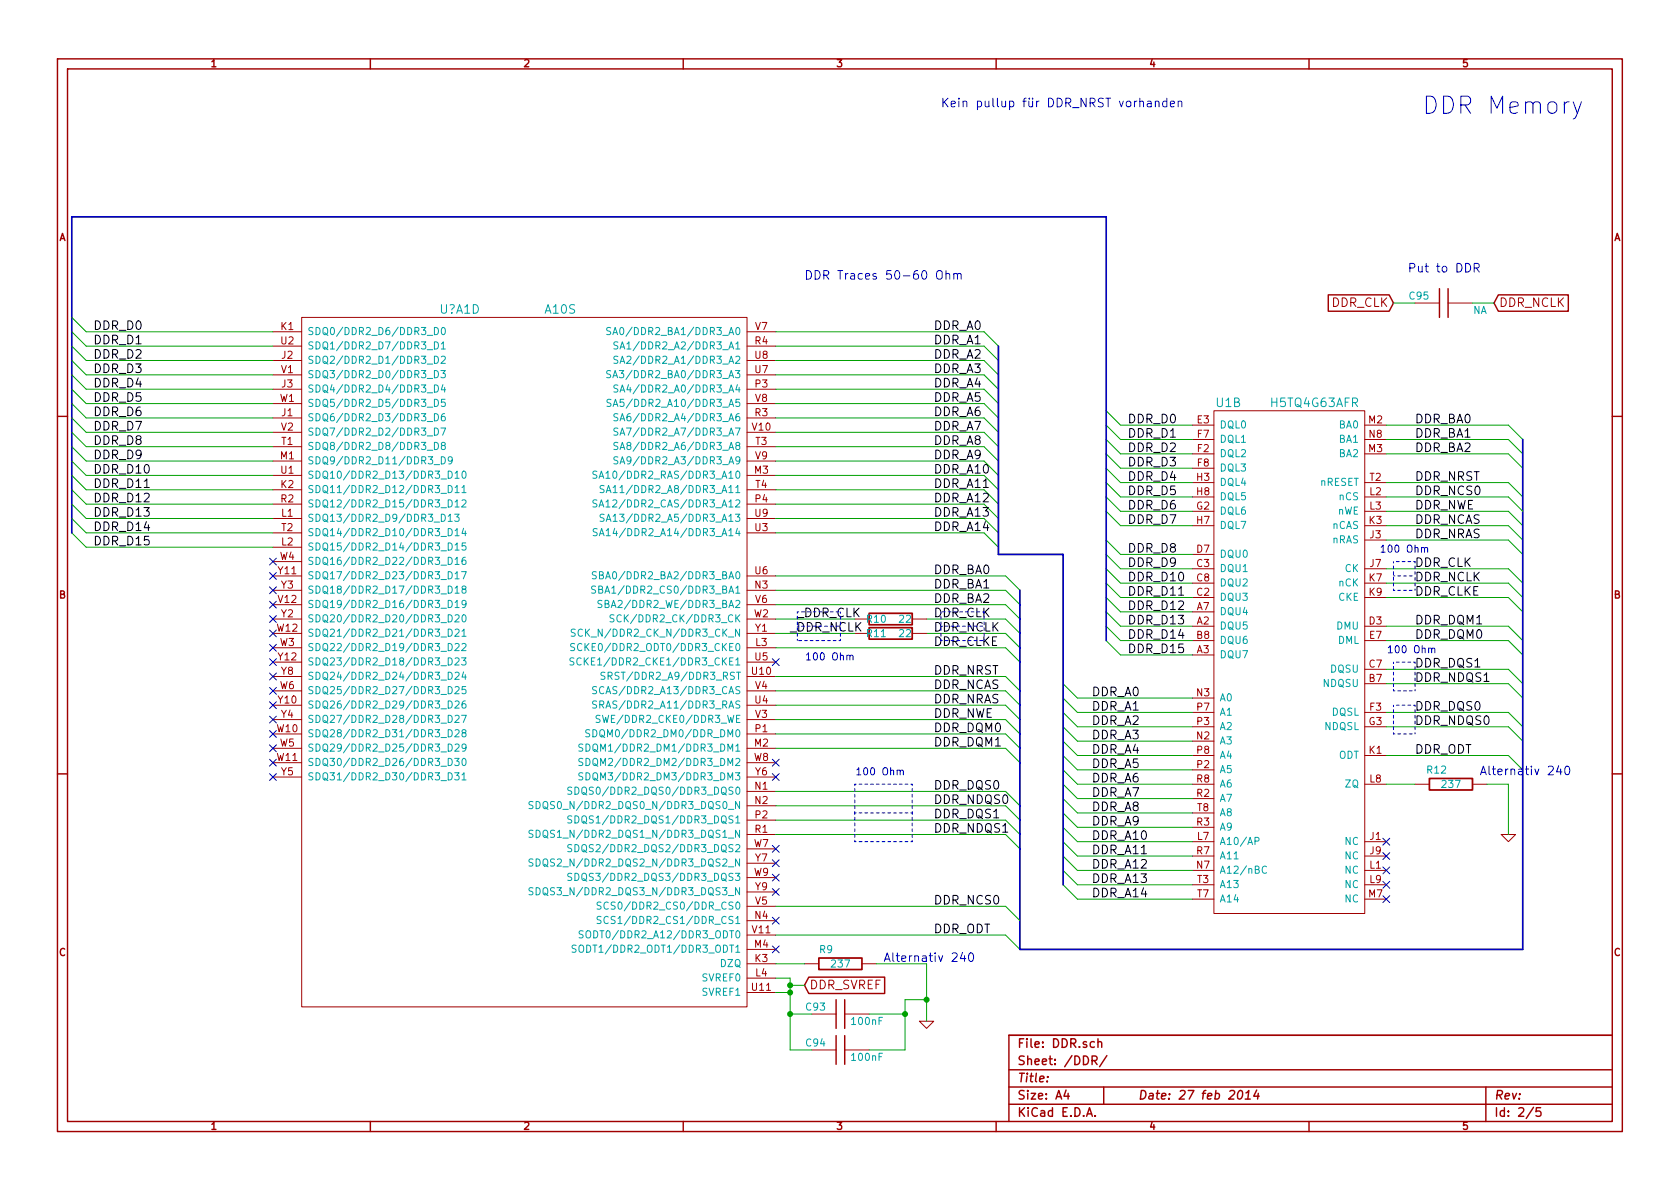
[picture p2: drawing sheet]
<svg xmlns="http://www.w3.org/2000/svg" width="297mm" height="210mm" viewBox="0 0 297 210" stroke-linecap="round" stroke-linejoin="round" font-family="sans-serif">
<g fill="none" stroke="#a00000" stroke-width=".25">
<path d="M10.2 10.4h276.6v189.7h-276.6zM11.9 12.2h273.2v186.1h-273.2zM65.5 10.4v1.8M120.8 10.4v1.8M176.1 10.4v1.8M231.4 10.4v1.8M234.8 52.1h10.8l.8 1.5-.8 1.4h-10.8zM254.5 51v5.1M256 51v5.1M264.9 52.1h12.4v2.9h-12.4l-.7-1.4zM10.2 73.6h1.7M285.1 73.6h1.7"/>
<path d="M10.2 136.8h1.7M285.1 136.8h1.7M143 172.8h13.4v2.9h-13.4l-.8-1.5zM147.8 176.8v5.1M149.4 176.8v5.1M65.5 198.3v1.8M120.8 198.3v1.8M147.8 183.1v5.1M149.4 183.1v5.1M176.1 198.3v1.8M178.4 189.2h106.7M178.4 195.3h106.7"/>
<path d="M178.4 192.2h106.7M185.2 190.4v.1M188.5 192.8l-.4 1h1M188.8 193.3v1.1M192.1 197.4l.5-1.5 .5 1.5M192.3 197h.7M193.1 187.5h.7l.2-.3-.1-.3-.2-.2h-.6v1.6M193.5 187.5l.5 .8M193.6 197.3v.1M194.1 184.3h.1a.36 .36 0 0 1 .6 .1v.8M194.1 183.7v1.5M195.1 192.2v3.1"/>
<path d="M195.7 186.7l-1.3 1.9M219.1 192.9l.3-.1a.88 .88 0 0 1-.3 1.6l-.3-.3a1.17 1.17 0 0 1 .3-1.2zM220.2 194.4h.9M220.3 193.3l.5-.5-.2 1.6M222.2 192.8l-.5 1h.9M222.5 193.3l-.1 1.1M231.4 198.3v1.8M262.7 192.2v6.1M271.1 195.8l-1.3 2M272.4 195.9h-.7l-.1 .7 .2-.1h.5l.2 .3-.1 .5-.2 .1-.6-.1M285.1 183.1h-106.7v15.2"/>
</g>
<g fill="none" stroke="#a00000" stroke-width=".18">
<path d="M48.3 58.7h5M53.3 56.1h78.8v121.9h-78.8zM132.1 58.7h5.1M250.2 53.6h4.3M256 53.6h4.3M48.3 73.9h5M48.3 79h5M48.3 66.3h5M48.3 71.4h5M48.3 63.7h5M48.3 61.2h5M48.3 76.4h5"/>
<path d="M48.3 68.8h5M132.1 73.9h5.1M132.1 79h5.1M132.1 66.3h5.1M132.1 71.4h5.1M132.1 63.7h5.1M132.1 61.2h5.1M132.1 76.4h5.1M132.1 68.8h5.1M210.8 75.2h3.8M210.8 77.7h3.8M214.6 72.6h26.7v88.9h-26.7z"/>
<path d="M241.3 75.2h3.8M241.3 77.7h3.8M48.3 91.7h5M48.3 81.5h5M48.3 84.1h5M48.3 86.6h5M48.3 96.8h5M48.3 89.1h5M48.3 94.2h5M48.3 99.3h5M132.1 91.7h5.1M132.1 81.5h5.1"/>
<path d="M132.1 84.1h5.1M132.1 86.6h5.1M132.1 89.1h5.1M132.1 94.2h5.1M210.8 80.3h3.8M210.8 90.4h3.8M210.8 87.9h3.8M210.8 85.3h3.8M210.8 93h3.8M210.8 98h3.8M210.8 82.8h3.8M241.3 80.3h3.8"/>
<path d="M241.3 90.4h3.8M241.3 87.9h3.8M241.3 85.3h3.8M241.3 95.5h3.8M241.3 93h3.8M48.3 112h5M48.3 109.5h5M48.3 114.5h5M48.3 104.4h5M48.3 117.1h5M48.3 101.8h5M48.3 106.9h5"/>
<path d="M48.3 119.6h5M132.1 112h5.1M132.1 109.5h5.1M132.1 114.5h5.1M132.1 104.4h5.1M132.1 117.1h5.1M132.1 101.8h5.1M132.1 106.9h5.1M132.1 119.6h5.1M151.1 112h2.6M151.1 109.5h2.6M161.3 112h2.5"/>
<path d="M161.3 109.5h2.5M210.8 110.7h3.8M210.8 105.7h3.8M210.8 115.8h3.8M210.8 100.6h3.8M210.8 108.2h3.8M210.8 113.3h3.8M210.8 103.1h3.8M241.3 110.7h3.8M241.3 105.7h3.8M241.3 100.6h3.8M241.3 118.4h3.8"/>
<path d="M241.3 113.3h3.8M241.3 103.1h3.8M48.3 129.8h5M48.3 132.3h5M48.3 127.2h5M48.3 124.7h5M48.3 122.2h5M48.3 137.4h5M48.3 134.9h5M132.1 139.9h5.1M132.1 129.8h5.1M132.1 132.3h5.1"/>
<path d="M132.1 127.2h5.1M132.1 124.7h5.1M132.1 122.2h5.1M132.1 137.4h5.1M132.1 134.9h5.1M210.8 133.6h3.8M210.8 131.1h3.8M210.8 136.1h3.8M210.8 126h3.8M210.8 128.5h3.8M210.8 123.4h3.8M210.8 138.7h3.8"/>
<path d="M241.3 133.6h3.8M241.3 126h3.8M241.3 128.5h3.8M241.3 120.9h3.8M241.3 138.7h3.8M250.2 138.7h2.5M260.3 138.7h2.6M132.1 147.6h5.1M132.1 142.5h5.1M132.1 145h5.1M132.1 150.1h5.1M132.1 152.6h5.1"/>
<path d="M132.1 155.2h5.1M132.1 157.7h5.1M210.8 148.8h3.8M210.8 153.9h3.8M210.8 141.2h3.8M210.8 146.3h3.8M210.8 156.5h3.8M210.8 159h3.8M210.8 151.4h3.8M210.8 143.8h3.8M241.3 148.8h3.8M241.3 153.9h3.8"/>
<path d="M241.3 156.5h3.8M241.3 159h3.8M241.3 151.4h3.8M265.4 147.6h2.6l-1.3 1.2zM132.1 178h.1M132.1 170.4h5.1M132.1 173h5.1M132.1 167.9h5.1M132.1 162.8h5.1M132.1 160.3h5.1M132.1 175.5h5.1M132.1 165.3h5.1"/>
<path d="M142.2 170.4h2.6M143.5 179.3h4.3M149.4 179.3h4.3M152.4 170.4h2.5M143.5 185.7h4.3M149.4 185.7h4.3M162.6 180.6h2.5l-1.3 1.3z"/>
</g>
<g fill="none" stroke="#00a0a0" stroke-width=".18">
<path d="M76.8 57.9a.64 .64 0 0 1 .7 .6 .64 .64 0 0 1-.7 .7zM78.1 58l.2-.1a.67 .67 0 0 1 .5 .6 .67 .67 0 0 1-.5 .7l-.2-.2-.1-.3zM108 58l-.5-.1-.2 .1 .1 .5 .5 .2 .1 .2-.3 .3-.4-.1M108.4 59.2l.4-1.3 .4 1.3M108.5 58.8h.6M76.8 73.1a.64 .64 0 0 1 .7 .7 .64 .64 0 0 1-.7 .6zM76.8 78.2a.64 .64 0 0 1 .7 .7 .64 .64 0 0 1-.7 .6zM76.8 65.5a.64 .64 0 0 1 .7 .7 .64 .64 0 0 1-.7 .6zM76.8 70.6a.64 .64 0 0 1 .7 .6 .64 .64 0 0 1-.7 .7zM76.8 63a.64 .64 0 0 1 .7 .6 .64 .64 0 0 1-.7 .7zM76.8 60.4a.64 .64 0 0 1 .7 .7 .64 .64 0 0 1-.7 .6zM76.8 75.7a.64 .64 0 0 1 .7 .6 .64 .64 0 0 1-.7 .7z"/>
<path d="M76.8 68.1a.64 .64 0 0 1 .7 .6 .64 .64 0 0 1-.7 .6zM78 65.5h.7l-.4 .5 .4 .1v.6l-.2 .1-.5-.1M78 75.7h.8l-.5 1.3M78 63.1l.5-.1 .2 .4-.7 .9h.7M78 60.8l.4-.4v1.3M78 61.7h.7M78.3 78.8l-.2-.1v-.3l.4-.2 .2 .2v.3l-.6 .1-.1 .2v.3l.3 .2h.2l.2-.2v-.4l-.2-.1M78.3 68l-.3 .9h.8M78.6 73.1l-.3 .1a.87 .87 0 0 0 0 1.2l.4-.1v-.5l-.4-.2-.3 .3M78.6 68.5v.8M78.7 70.6h-.6l-.1 .6 .2-.1 .5 .1v.5l-.2 .2-.5-.2M108 65.6l-.5-.1-.2 .2 .1 .4 .5 .2 .1 .3-.3 .2-.4-.1"/>
<path d="M108 70.7l-.5-.1-.1 .1v.5l.6 .2v.2l-.2 .3-.5-.1M108.4 66.8l.4-1.3 .4 1.3M108.4 71.9l.4-1.3 .4 1.3M108.5 66.4h.6M108.5 71.5h.6M109.2 68.1h-.4l-.2 .1v.4l.6 .3v.2l-.2 .2h-.5M109.2 73.2l-.4-.1-.2 .2v.4l.6 .2v.3l-.2 .2h-.5M109.2 78.3l-.4-.1-.2 .2v.4l.6 .2v.3l-.2 .2-.5-.1M109.2 60.5l-.4-.1-.2 .2v.4l.6 .2v.3l-.2 .2h-.5M109.2 63.1l-.4-.1-.2 .1v.4l.6 .3v.2l-.2 .3-.5-.1M109.2 75.8l-.4-.1-.2 .1v.4l.6 .3v.2l-.2 .3-.5-.1M109.6 69.3l.4-1.2 .5 1.2"/>
<path d="M109.6 74.4l.4-1.3 .5 1.3M109.6 79.5l.4-1.3 .5 1.3M109.6 61.7l.4-1.3 .5 1.3M109.6 64.3l.4-1.3 .5 1.3M109.6 77l.4-1.3 .5 1.3M109.8 69h.5M109.8 74.1h.5M109.8 79.1h.5M109.8 61.4h.5M109.8 63.9h.5M109.8 76.6h.5M78 80.8a.64 .64 0 0 1 .7 .6 .64 .64 0 0 1-.7 .6z"/>
<path d="M79.2 91.3l.4-.4v1.3M79.2 83.3a.64 .64 0 0 1 .8 .6 .64 .64 0 0 1-.8 .7zM79.2 85.8a.64 .64 0 0 1 .8 .7 .64 .64 0 0 1-.8 .6zM79.2 96a.64 .64 0 0 1 .8 .6 .64 .64 0 0 1-.8 .7zM79.2 88.4a.64 .64 0 0 1 .8 .6 .64 .64 0 0 1-.8 .7zM79.2 93.5a.64 .64 0 0 1 .8 .6 .64 .64 0 0 1-.8 .6zM79.2 98.5a.64 .64 0 0 1 .8 .7 .64 .64 0 0 1-.8 .6zM79.2 92.2h.8M80 81.3l-.3 .3-.4-.1-.1-.2 .1-.4 .2-.1h.2l.3 .2a.97 .97 0 0 1-.3 1h-.4M80.4 90.9h.8l-.5 .5 .4 .1v.6l-.2 .1-.5-.1M80.5 83.7l.3-.4v1.3M80.5 86.2l.3-.4v1.3"/>
<path d="M80.5 96.4l.3-.4v1.3M80.5 88.8l.3-.4v1.3M80.5 93.8l.3-.3v1.2M80.5 98.9l.3-.4v1.3M80.5 84.6h.7M80.5 87.1h.7M80.5 97.3h.7M80.5 89.7h.7M80.5 94.7h.7M80.5 99.8h.7M81.7 86.2l.3-.4v1.3M81.7 88.5l.5-.1 .2 .4-.8 .9h.8"/>
<path d="M81.7 87.1h.7M81.8 83.4l.2-.1a.67 .67 0 0 1 .4 .6 .67 .67 0 0 1-.4 .7l-.2-.2-.1-.3zM82 93.4l-.3 .9h.7M82.3 98.5l-.4 .1a.87 .87 0 0 0 0 1.2l.4-.1v-.5l-.4-.2-.2 .3M82.3 93.9v.8M82.3 96h-.6v.6l.2-.1 .4 .1v.5l-.1 .2-.5-.2M105.5 83.4l-.4-.1-.2 .1v.5l.6 .2v.2l-.2 .3-.5-.1M105.5 88.5l-.4-.1-.2 .1v.4l.6 .3v.2l-.2 .3-.5-.1M105.6 93.5h-.5l-.2 .1 .1 .4 .5 .3 .1 .2-.2 .2h-.5M105.9 84.6l.4-1.3 .5 1.3M105.9 89.7l.4-1.3 .5 1.3M106 94.7l.4-1.2 .4 1.2"/>
<path d="M106 84.2h.6M106 89.3h.6M106.1 94.4h.6M106.8 85.9l-.5-.1-.2 .2 .1 .4 .6 .2v.3l-.2 .2h-.5M106.8 91l-.5-.1-.2 .2 .1 .4 .6 .2v.3l-.2 .2-.5-.1M107.2 87.1l.4-1.3 .4 1.3M107.2 92.2l.4-1.3 .4 1.3M107.3 86.8h.6M107.3 91.8h.6M109.2 80.8h-.4l-.2 .1v.4l.6 .3v.2l-.2 .2h-.5M109.6 82l.4-1.2 .5 1.2M109.8 81.7h.5"/>
<path d="M79.2 108.7a.64 .64 0 0 1 .8 .6 .64 .64 0 0 1-.8 .7zM79.2 113.8a.64 .64 0 0 1 .8 .6 .64 .64 0 0 1-.8 .7zM79.2 103.6a.64 .64 0 0 1 .8 .7 .64 .64 0 0 1-.8 .6zM79.2 118.9a.64 .64 0 0 1 .8 .6 .64 .64 0 0 1-.8 .6zM79.2 101.1a.64 .64 0 0 1 .8 .6 .64 .64 0 0 1-.8 .7zM79.2 106.2a.64 .64 0 0 1 .8 .6 .64 .64 0 0 1-.8 .6zM79.2 111.2a.64 .64 0 0 1 .8 .7 .64 .64 0 0 1-.8 .6zM79.2 116.3a.64 .64 0 0 1 .8 .7 .64 .64 0 0 1-.8 .6zM80.5 108.8l.4-.1 .3 .4-.8 .9h.8M80.5 113.9l.4-.1 .3 .4-.8 .9h.8M80.5 104l.3-.4v1.3M80.5 119l.4-.1 .3 .3-.8 .9h.8"/>
<path d="M80.5 101.5l.3-.4v1.3M80.5 106.5l.3-.3v1.2M80.5 111.4l.4-.2 .3 .4-.8 .9h.8M80.5 116.5l.4-.2 .3 .4-.8 .9h.8M80.5 104.9h.7M80.5 102.4h.7M80.5 107.4h.7M81.6 101.1h.8l-.5 1.3M81.6 116.3h.8l-.4 .5 .3 .1v.6l-.1 .1-.6-.1M81.7 113.9l.5-.1 .2 .4-.8 .9h.8M81.7 111.6l.3-.4v1.3M81.7 112.5h.7"/>
<path d="M81.8 108.8l.2-.1a.67 .67 0 0 1 .4 .6 .67 .67 0 0 1-.4 .7l-.2-.2-.1-.3zM81.9 104.2l-.2-.1v-.3l.5-.2 .1 .2v.3l-.5 .1-.1 .2v.3l.2 .2h.3l.2-.2-.1-.4-.1-.1M82 118.8l-.3 .9h.7M82.3 119.3v.8M82.4 106.7l-.2 .3-.4-.1-.1-.2v-.4l.2-.1h.3l.2 .2a.97 .97 0 0 1-.2 1h-.4M101.5 116.4l-.5-.1-.2 .2 .1 .4 .5 .2 .1 .3-.3 .2-.4-.1M101.6 113.9l-.5-.1-.2 .1 .1 .4 .5 .3 .1 .2-.2 .3-.5-.1M101.7 111.3l-.5-.1-.2 .2 .1 .4 .6 .2v.3l-.2 .2h-.5M102.7 116.5a.5 .5 0 0 0-.6 0 .5 .5 0 0 0-.1 .6 .45 .45 0 0 0 .2 .4 .45 .45 0 0 0 .5 0M102.9 113.9a.5 .5 0 0 0-.7 0 .5 .5 0 0 0-.1 .6 .45 .45 0 0 0 .2 .5 .45 .45 0 0 0 .6-.1M103 111.4a.5 .5 0 0 0-.6 0 .5 .5 0 0 0-.2 .6 .45 .45 0 0 0 .2 .5 .45 .45 0 0 0 .6-.1M105.3 103.7l-.5-.1-.2 .2 .1 .4 .6 .2v.3l-.2 .2-.5-.1"/>
<path d="M105.4 101.2l-.4-.1-.2 .1v.4l.6 .3v.2l-.2 .3-.5-.1M105.9 104.2h.5l.1-.2v-.2l-.6-.2v1.3h.4l.2-.1 .1-.3-.3-.3M106 101.7l.5-.1 .2-.1-.1-.3-.6-.1v1.3h.5l.2-.2v-.3l-.3-.2M106.4 106.2h-.5l-.1 .1v.4l.6 .3v.2l-.2 .2h-.5M107 118.9h-.5l-.2 .1v.4l.6 .3 .1 .2-.3 .2h-.5M108.6 108.8l-.5-.1-.2 .1v.5l.6 .2 .1 .2-.3 .3-.5-.1M109.8 108.8a.5 .5 0 0 0-.6 0 .5 .5 0 0 0-.1 .6 .45 .45 0 0 0 .2 .5 .45 .45 0 0 0 .5-.1M79.2 126.5a.64 .64 0 0 1 .8 .6 .64 .64 0 0 1-.8 .7zM79.2 131.6a.64 .64 0 0 1 .8 .6 .64 .64 0 0 1-.8 .6zM79.2 136.6a.64 .64 0 0 1 .8 .7 .64 .64 0 0 1-.8 .6zM79.2 121.4a.64 .64 0 0 1 .8 .6 .64 .64 0 0 1-.8 .7zM79.2 129a.64 .64 0 0 1 .8 .7 .64 .64 0 0 1-.8 .6z"/>
<path d="M79.2 123.9a.64 .64 0 0 1 .8 .7 .64 .64 0 0 1-.8 .6zM79.2 134.1a.64 .64 0 0 1 .8 .6 .64 .64 0 0 1-.8 .7zM80.4 136.6h.8l-.5 .5 .4 .2v.5l-.2 .1-.5-.1M80.4 134.1h.8l-.5 .5 .4 .1v.5l-.2 .2-.5-.2M80.5 126.6l.4-.1 .3 .4-.8 .9h.8M80.5 131.7l.4-.1 .3 .3-.8 .9h.8M80.5 121.5l.4-.1 .3 .4-.8 .9h.8M80.5 129.2l.4-.2 .3 .4-.8 .9h.8M80.5 124.1l.4-.2 .3 .4-.8 .9h.8M81.6 126.5h.8l-.5 1.3M81.7 137l.3-.4v1.3M81.7 137.9h.7"/>
<path d="M81.8 134.2l.2-.1a.67 .67 0 0 1 .4 .6 .67 .67 0 0 1-.4 .7l-.2-.2-.1-.3zM81.9 129.6l-.2-.1v-.3l.5-.2 .1 .2v.3l-.5 .1-.1 .2v.3l.2 .2h.3l.2-.2-.1-.4-.1-.1M82.3 123.9l-.4 .1a.87 .87 0 0 0 0 1.2l.4-.1v-.5l-.4-.2-.2 .3M82.3 121.4h-.6v.6l.2-.1 .4 .1v.5l-.1 .2-.5-.2M82.4 132.1l-.2 .3-.4-.1-.1-.2v-.4l.2-.1h.3l.2 .2a.97 .97 0 0 1-.2 1h-.4M101.1 139.3l-.5-.1-.2 .1 .1 .4 .5 .3 .1 .2-.2 .3-.5-.1M101.7 139.2a.64 .64 0 0 1 .7 .6 .64 .64 0 0 1-.7 .7zM103 131.6h-.4l-.2 .1v.4l.6 .3v.2l-.2 .2h-.5M103 136.7l-.4-.1-.2 .2v.4l.6 .2v.3l-.2 .2h-.5M103 134.2l-.4-.1-.2 .1v.5l.6 .2v.2l-.2 .3-.5-.1M103.6 131.6a.64 .64 0 0 1 .7 .6 .64 .64 0 0 1-.7 .6zM103.6 136.6a.64 .64 0 0 1 .7 .7 .64 .64 0 0 1-.7 .6z"/>
<path d="M103.6 134.1a.64 .64 0 0 1 .7 .6 .64 .64 0 0 1-.7 .7zM104.3 129.1l-.5-.1-.2 .2 .1 .4 .5 .2 .1 .3-.3 .2-.4-.1M104.8 129a.64 .64 0 0 1 .7 .7 .64 .64 0 0 1-.7 .6zM105.5 124l-.5-.1-.2 .2 .1 .4 .5 .2 .1 .3-.2 .2h-.5M105.5 121.5l-.5-.1-.2 .1 .1 .5 .5 .2 .1 .2-.2 .3-.5-.1M106 124.6h.7v-.5l-.2-.2h-.5v1.3M106.1 126.6l-.5-.1-.2 .1 .1 .4 .5 .3 .1 .2-.2 .3-.5-.1M106.8 121.5a.5 .5 0 0 0-.7 0 .5 .5 0 0 0-.1 .6 .45 .45 0 0 0 .2 .5 .45 .45 0 0 0 .6-.1M94.2 146.9l-.4-.1-.2 .1v.5l.6 .2v.2l-.2 .3-.5-.1M94.2 141.8l-.4-.1-.2 .2v.4l.6 .2v.3l-.2 .2-.5-.1M94.2 152l-.4-.1-.2 .1v.4l.6 .3v.2l-.2 .3-.5-.1M94.2 157h-.4l-.2 .1v.4l.6 .3v.2l-.2 .2h-.5"/>
<path d="M94.8 146.8a.64 .64 0 0 1 .7 .6 .64 .64 0 0 1-.7 .7zM94.8 141.7a.64 .64 0 0 1 .7 .7 .64 .64 0 0 1-.7 .6zM94.8 151.9a.64 .64 0 0 1 .7 .6 .64 .64 0 0 1-.7 .7zM94.8 157a.64 .64 0 0 1 .7 .6 .64 .64 0 0 1-.7 .6zM101.1 144.3h-.5l-.2 .1 .1 .4 .5 .3 .1 .2-.2 .2h-.5M101.1 149.4l-.5-.1-.2 .2 .1 .4 .5 .2 .1 .3-.2 .2h-.5M101.1 154.5l-.5-.1-.2 .2 .1 .4 .5 .2 .1 .3-.2 .2-.5-.1M101.7 144.3a.64 .64 0 0 1 .7 .6 .64 .64 0 0 1-.7 .6zM101.7 149.3a.64 .64 0 0 1 .7 .7 .64 .64 0 0 1-.7 .6zM101.7 154.4a.64 .64 0 0 1 .7 .7 .64 .64 0 0 1-.7 .6zM106.3 159.6l-.5-.1-.2 .1 .1 .5 .5 .2 .1 .2-.3 .3-.4-.1M107.5 159.6a.5 .5 0 0 0-.6 0 .5 .5 0 0 0-.1 .6 .45 .45 0 0 0 .2 .5 .45 .45 0 0 0 .5-.1"/>
<path d="M221.9 148.7h.6l.1-.5-.2-.1h-.5v1.2M223.9 153.3a.5 .5 0 0 0-.6 0 .5 .5 0 0 0-.1 .6 .45 .45 0 0 0 .2 .5 .45 .45 0 0 0 .5-.1M101.9 167.2l-.5-.1-.2 .2v.4l.6 .2 .1 .3-.3 .2-.5-.1M102.4 167.3l.2-.2a.45 .45 0 0 1 .6 .5v.4l-.2 .3h-.5a1.02 1.02 0 0 1-.1-1zM103.1 164.7l-.5-.1-.2 .1 .1 .4 .5 .3 .1 .2-.2 .3-.5-.1M103.7 164.8l.2-.2a.45 .45 0 0 1 .5 .4v.4l-.1 .4h-.5a1.02 1.02 0 0 1-.1-1zM106.3 162.1l-.5-.1-.2 .2 .1 .4 .5 .2 .1 .3-.3 .2h-.4M107.5 162.2a.5 .5 0 0 0-.6 0 .5 .5 0 0 0-.1 .6 .45 .45 0 0 0 .2 .5 .45 .45 0 0 0 .5-.1"/>
</g>
<g fill="none" stroke="#00a000" stroke-width=".18">
<path d="M12.7 56.1l2.5 2.6h33.1M12.7 58.7l2.5 2.5h33.1M137.2 58.7h36.8l2.5 2.5M246.4 53.6h3.8M260.3 53.6h3.9M12.7 61.2l2.5 2.5h33.1M12.7 63.7l2.5 2.6h33.1M12.7 66.3l2.5 2.5h33.1M12.7 68.8l2.5 2.6h33.1M12.7 71.4l2.5 2.5h33.1M12.7 73.9l2.5 2.5h33.1M12.7 76.4l2.5 2.6h33.1"/>
<path d="M12.7 79l2.5 2.5h33.1M137.2 61.2h36.8l2.5 2.5M137.2 63.7h36.8l2.5 2.6M137.2 66.3h36.8l2.5 2.5M137.2 68.8h36.8l2.5 2.6M137.2 71.4h36.8l2.5 2.5M137.2 73.9h36.8l2.5 2.5M137.2 76.4h36.8l2.5 2.6M137.2 79h36.8l2.5 2.5M195.6 72.6l2.5 2.6h12.7M195.6 75.2l2.5 2.5h12.7M195.6 77.7l2.5 2.6h12.7"/>
<path d="M245.1 75.2h21.6l2.5 2.5M245.1 77.7h21.6l2.5 2.6M12.7 81.5l2.5 2.6h33.1M12.7 84.1l2.5 2.5h33.1M12.7 86.6l2.5 2.5h33.1M12.7 89.1l2.5 2.6h33.1M12.7 91.7l2.5 2.5h33.1M12.7 94.2l2.5 2.6h33.1M137.2 81.5h36.8l2.5 2.6M137.2 84.1h36.8l2.5 2.5M137.2 86.6h36.8l2.5 2.5M137.2 89.1h36.8l2.5 2.6"/>
<path d="M137.2 91.7h36.8l2.5 2.5M137.2 94.2h36.8l2.5 2.6M195.6 87.9l2.5 2.5h12.7M195.6 98l2.5 2.6h12.7M195.6 82.8l2.5 2.5h12.7M195.6 90.4l2.5 2.6h12.7M195.6 80.3l2.5 2.5h12.7M195.6 85.3l2.5 2.6h12.7M195.6 95.5l2.5 2.5h12.7M245.1 80.3h21.6l2.5 2.5M245.1 85.3h21.6l2.5 2.6M245.1 90.4h21.6l2.5 2.6"/>
<path d="M245.1 93h21.6l2.5 2.5M245.1 95.5h21.6l2.5 2.5M245.1 87.9h21.6l2.5 2.5M137.2 101.8h40.6l2.5 2.6M137.2 104.4h40.6l2.5 2.5M137.2 106.9h40.6l2.5 2.6M137.2 109.5h13.9M137.2 112h13.9M137.2 114.5h40.6l2.5 2.6M137.2 119.6h40.6l2.5 2.6M163.8 109.5h14l2.5 2.5M163.8 112h14l2.5 2.5"/>
<path d="M195.6 100.6l2.5 2.5h12.7M195.6 103.1l2.5 2.6h12.7M195.6 108.2l2.5 2.5h12.7M195.6 110.7l2.5 2.6h12.7M195.6 105.7l2.5 2.5h12.7M195.6 113.3l2.5 2.5h12.7M245.1 100.6h21.6l2.5 2.5M245.1 103.1h21.6l2.5 2.6M245.1 105.7h21.6l2.5 2.5M245.1 110.7h21.6l2.5 2.6M245.1 113.3h21.6l2.5 2.5M245.1 118.4h21.6l2.5 2.5"/>
<path d="M137.2 122.2h40.6l2.5 2.5M137.2 124.7h40.6l2.5 2.5M137.2 127.2h40.6l2.5 2.6M137.2 129.8h40.6l2.5 2.5M137.2 132.3h40.6l2.5 2.6M137.2 139.9h40.6l2.5 2.6M188 120.9l2.5 2.5h20.3M188 123.4l2.5 2.6h20.3M188 126l2.5 2.5h20.3M188 128.5l2.5 2.6h20.3M188 131.1l2.5 2.5h20.3M188 133.6l2.5 2.5h20.3"/>
<path d="M188 136.1l2.5 2.6h20.3M188 138.7l2.5 2.5h20.3M245.1 126h21.6l2.5 2.5M245.1 128.5h21.6l2.5 2.6M245.1 133.6h21.6l2.5 2.5M245.1 138.7h5.1M245.1 120.9h21.6l2.5 2.5M262.9 138.7h3.8v8.9M137.2 142.5h40.6l2.5 2.5M137.2 145h40.6l2.5 2.6M137.2 147.6h40.6l2.5 2.5M188 141.2l2.5 2.6h20.3"/>
<path d="M188 143.8l2.5 2.5h20.3M188 146.3l2.5 2.5h20.3M188 148.8l2.5 2.6h20.3M188 151.4l2.5 2.5h20.3M188 153.9l2.5 2.6h20.3M188 156.5l2.5 2.5h20.3M137.2 165.3h40.6l2.5 2.6M137.2 175.5h2.5M137.2 173h2.5v12.7h3.8M137.2 170.4h5M137.2 160.3h40.6l2.5 2.5M139.7 179.3h3.8"/>
<path d="M139.7 174.2h2.5M153.7 179.3h6.3M154.9 170.4h8.9v10.2M163.8 176.8h-3.8v8.9h-6.3"/>
</g>
<path d="M176.5 61.2v36.8h11.5v58.5M269.2 77.7v90.2h-88.9v-63.5M12.7 94.2v-55.9h182.9v75" fill="none" stroke="#0000c0" stroke-width=".3"/>
<g fill="none" stroke="#0000c0" stroke-width=".18">
<path d="M47.7 98.7l1.2 1.2M48.9 98.7l-1.2 1.2M47.7 119l1.2 1.2M47.7 116.5l1.2 1.2M47.7 113.9l1.2 1.3M47.7 111.4l1.2 1.2M47.7 108.9l1.2 1.2M47.7 106.3l1.2 1.2M47.7 103.8l1.2 1.2M47.7 101.2l1.2 1.3M48.9 119l-1.2 1.2M48.9 116.5l-1.2 1.2"/>
<path d="M48.9 113.9l-1.2 1.3M48.9 111.4l-1.2 1.2M48.9 108.9l-1.2 1.2M48.9 106.3l-1.2 1.2M48.9 103.8l-1.2 1.2M48.9 101.2l-1.2 1.3M136.6 116.5l1.2 1.2M137.8 116.5l-1.2 1.2M47.7 136.8l1.2 1.2M47.7 134.3l1.2 1.2M47.7 131.7l1.2 1.2M47.7 129.2l1.2 1.2"/>
<path d="M47.7 126.6l1.2 1.3M47.7 124.1l1.2 1.2M47.7 121.6l1.2 1.2M48.9 136.8l-1.2 1.2M48.9 134.3l-1.2 1.2M48.9 131.7l-1.2 1.2M48.9 129.2l-1.2 1.2M48.9 126.6l-1.2 1.3M48.9 124.1l-1.2 1.2M48.9 121.6l-1.2 1.2M136.6 134.3l1.2 1.2M136.6 136.8l1.2 1.2"/>
<path d="M137.8 134.3l-1.2 1.2M137.8 136.8l-1.2 1.2M136.6 149.5l1.2 1.2M136.6 152l1.2 1.3M136.6 154.6l1.2 1.2M136.6 157.1l1.2 1.2M137.8 149.5l-1.2 1.2M137.8 152l-1.2 1.3M137.8 154.6l-1.2 1.2M137.8 157.1l-1.2 1.2M244.5 148.2l1.2 1.2M244.5 150.8l1.2 1.2"/>
<path d="M244.5 153.3l1.2 1.2M244.5 155.8l1.2 1.3M244.5 158.4l1.2 1.2M245.7 148.2l-1.2 1.2M245.7 150.8l-1.2 1.2M245.7 153.3l-1.2 1.2M245.7 155.8l-1.2 1.3M245.7 158.4l-1.2 1.2M136.6 162.2l1.2 1.2M136.6 167.3l1.2 1.2M137.8 162.2l-1.2 1.2M137.8 167.3l-1.2 1.2"/>
</g>
<path d="M153.7 111h7.6v2h-7.6zM153.7 108.5h7.6v2h-7.6zM252.7 137.7h7.6v2h-7.6zM144.8 169.4h7.6v2h-7.6z" fill="none" stroke="#a00000" stroke-width=".3"/>
<g fill="#00a000" stroke="#00a000" stroke-width=".25">
<circle cx="139.7" cy="179.3" r=".41"/>
<circle cx="139.7" cy="175.5" r=".41"/>
<circle cx="163.8" cy="176.8" r=".41"/>
<circle cx="160" cy="179.3" r=".41"/>
<circle cx="139.7" cy="174.2" r=".41"/>
</g>
<g fill="none" stroke="#00f" stroke-width=".18">
<path d="M202.9 18h.6l.1 .9M203.6 18.3h-.6a.3 .3 0 0 0-.2 .3 .3 .3 0 0 0 .2 .3l.6-.1M204.3 18a.36 .36 0 0 1 .6 .1v.8M204.3 17.9v1M206.3 18a.48 .48 0 0 0-.7 0v.8l.3 .1 .4-.1M206.3 17.4v1.5M206.9 18.4l.8-.1-.1-.3-.4-.1-.3 .2 .1 .7h.6M208.3 18h.1a.36 .36 0 0 1 .6 .1v.8M208.3 17.9v1M278.2 18l.7 2M279.6 18l-1 2.7-.4 .4M165.7 48.1a.5 .5 0 0 1 .5-.3 .5 .5 0 0 1 .4 .6l-.1 .8a.53 .53 0 0 1-.5 .2 .53 .53 0 0 1-.4-.5z"/>
<path d="M167.3 48.5v-.1a.36 .36 0 0 1 .6 .2v.8M167.3 47.8v1.6M168.6 48.5l.1-.1a.36 .36 0 0 1 .6 .2v.8M168.6 48.4v1M169.3 48.6a.35 .35 0 0 1 .3-.3 .35 .35 0 0 1 .4 .3v.8M260.7 47.4l.7-.1 .1-.2v-.4l-.3-.1h-.5v1.5M261 47.4l.5 .7M244.2 96.8l.4-.4v1.3M244.2 97.7h.7M142.6 115.8l.4-.4v1.3M142.6 116.7h.7M245.5 114.5l.3-.3v1.2"/>
<path d="M245.5 115.4h.7M151.5 136.1l.3-.3v1.2M151.5 137h.7M275.6 135.4l-.4 1.1h1M275.9 136v1M276.8 135.6l.2-.1a.86 .86 0 0 1 .6 .7 .86 .86 0 0 1-.4 .8 .81 .81 0 0 1-.4-1.4zM170.2 168.4l-.4 1.1h1M170.5 169v1M171.4 168.7l.2-.2a.86 .86 0 0 1 .6 .7 .86 .86 0 0 1-.4 .8 .81 .81 0 0 1-.4-1.3z"/>
</g>
<g fill="none" stroke="#00f" stroke-width=".18" stroke-dasharray=".5" stroke-dashoffset=".3">
<path d="M246.4 99.3v5.1M250.2 99.3h-3.8M141 108.2h7.6M141 113.3v-5.1M141 110.7h7.6M148.6 108.2v5.1M148.6 113.3h-7.6M166.4 108.2v5.1M166.4 113.3h7.6M166.4 110.7h7.6M174 113.3v-5.1M174 108.2h-7.6"/>
<path d="M246.4 104.4h3.8M246.4 101.8h3.8M246.4 117.1v5.1M250.2 104.4v-5.1M250.2 117.1h-3.8M151.1 138.7v10.1M161.3 138.7h-10.2M246.4 122.2h3.8M246.4 124.7v5.1M246.4 129.8h3.8M250.2 122.2v-5.1M250.2 129.8v-5.1"/>
<path d="M250.2 124.7h-3.8M151.1 148.8h10.2M161.3 148.8v-10.1M161.3 143.8h-10.2"/>
</g>
<text font-size="4.2" fill="#00f" x="251.5" y="20.3">DDR Memory</text>
<g font-size="2.1" fill="#00f">
<text x="166.4" y="19">Kein pullup für DDR_NRST vorhanden</text>
<text x="142.2" y="49.5">DDR Traces 50-60 Ohm</text>
<text x="248.9" y="48.3">Put to DDR</text>
<text x="261.6" y="137.2">Alternativ 240</text>
<text x="156.2" y="170.2">Alternativ 240</text>
</g>
<g font-size="2.1">
<text x="16.5" y="58.4">DDR_D0</text>
<text x="165.1" y="58.4">DDR_A0</text>
<text x="16.5" y="61">DDR_D1</text>
<text x="16.5" y="63.5">DDR_D2</text>
<text x="165.1" y="61">DDR_A1</text>
<text x="165.1" y="63.5">DDR_A2</text>
<text x="16.5" y="66">DDR_D3</text>
<text x="16.5" y="68.6">DDR_D4</text>
<text x="16.5" y="71.1">DDR_D5</text>
<text x="165.1" y="66">DDR_A3</text>
<text x="165.1" y="68.6">DDR_A4</text>
<text x="165.1" y="71.1">DDR_A5</text>
<text x="16.5" y="73.7">DDR_D6</text>
<text x="16.5" y="76.2">DDR_D7</text>
<text x="165.1" y="73.7">DDR_A6</text>
<text x="165.1" y="76.2">DDR_A7</text>
<text x="199.4" y="74.9">DDR_D0</text>
<text x="199.4" y="77.5">DDR_D1</text>
<text x="250.2" y="74.9">DDR_BA0</text>
<text x="250.2" y="77.5">DDR_BA1</text>
<text x="16.5" y="78.7">DDR_D8</text>
<text x="16.5" y="81.3">DDR_D9</text>
<text x="16.5" y="83.8">DDR_D10</text>
<text x="165.1" y="78.7">DDR_A8</text>
<text x="165.1" y="81.3">DDR_A9</text>
<text x="165.1" y="83.8">DDR_A10</text>
<text x="199.4" y="80">DDR_D2</text>
<text x="199.4" y="82.5">DDR_D3</text>
<text x="250.2" y="80">DDR_BA2</text>
<text x="16.5" y="86.4">DDR_D11</text>
<text x="16.5" y="88.9">DDR_D12</text>
<text x="165.1" y="86.4">DDR_A11</text>
<text x="165.1" y="88.9">DDR_A12</text>
<text x="199.4" y="85.1">DDR_D4</text>
<text x="199.4" y="87.6">DDR_D5</text>
<text x="250.2" y="85.1">DDR_NRST</text>
<text x="250.2" y="87.6">DDR_NCS0</text>
<text x="16.5" y="91.4">DDR_D13</text>
<text x="16.5" y="94">DDR_D14</text>
<text x="165.1" y="91.4">DDR_A13</text>
<text x="165.1" y="94">DDR_A14</text>
<text x="199.4" y="90.2">DDR_D6</text>
<text x="199.4" y="92.7">DDR_D7</text>
<text x="250.2" y="90.2">DDR_NWE</text>
<text x="250.2" y="92.7">DDR_NCAS</text>
<text x="250.2" y="95.2">DDR_NRAS</text>
<text x="16.5" y="96.5">DDR_D15</text>
<text x="165.1" y="101.6">DDR_BA0</text>
<text x="199.4" y="97.8">DDR_D8</text>
<text x="199.4" y="100.3">DDR_D9</text>
<text x="250.2" y="100.3">DDR_CLK</text>
<text x="165.1" y="104.1">DDR_BA1</text>
<text x="165.1" y="106.7">DDR_BA2</text>
<text x="199.4" y="102.9">DDR_D10</text>
<text x="199.4" y="105.4">DDR_D11</text>
<text x="199.4" y="107.9">DDR_D12</text>
<text x="250.2" y="102.9">DDR_NCLK</text>
<text x="250.2" y="105.4">DDR_CLKE</text>
<text x="139.7" y="111.8">_DDR_NCLK</text>
<text x="141" y="109.2">_DDR_CLK</text>
<text x="165.1" y="109.2">DDR_CLK</text>
<text x="165.1" y="111.8">DDR_NCLK</text>
<text x="199.4" y="110.5">DDR_D13</text>
<text x="199.4" y="113">DDR_D14</text>
<text x="250.2" y="110.5">DDR_DQM1</text>
<text x="250.2" y="113">DDR_DQM0</text>
<text x="165.1" y="114.3">DDR_CLKE</text>
<text x="165.1" y="119.4">DDR_NRST</text>
<text x="199.4" y="115.6">DDR_D15</text>
<text x="250.2" y="118.1">DDR_DQS1</text>
<text x="165.1" y="121.9">DDR_NCAS</text>
<text x="165.1" y="124.5">DDR_NRAS</text>
<text x="193" y="125.7">DDR_A1</text>
<text x="193" y="123.2">DDR_A0</text>
<text x="250.2" y="125.7">DDR_DQS0</text>
<text x="250.2" y="120.6">DDR_NDQS1</text>
<text x="165.1" y="127">DDR_NWE</text>
<text x="165.1" y="129.5">DDR_DQM0</text>
<text x="193" y="130.8">DDR_A3</text>
<text x="193" y="128.3">DDR_A2</text>
<text x="250.2" y="128.3">DDR_NDQS0</text>
<text x="165.1" y="132.1">DDR_DQM1</text>
<text x="193" y="135.9">DDR_A5</text>
<text x="193" y="133.3">DDR_A4</text>
<text x="250.2" y="133.3">DDR_ODT</text>
<text x="165.1" y="139.7">DDR_DQS0</text>
<text x="165.1" y="142.2">DDR_NDQS0</text>
<text x="193" y="143.5">DDR_A8</text>
<text x="193" y="141">DDR_A7</text>
<text x="193" y="138.4">DDR_A6</text>
<text x="165.1" y="144.8">DDR_DQS1</text>
<text x="165.1" y="147.3">DDR_NDQS1</text>
<text x="193" y="148.6">DDR_A10</text>
<text x="193" y="146">DDR_A9</text>
<text x="193" y="153.7">DDR_A12</text>
<text x="193" y="151.1">DDR_A11</text>
<text x="165.1" y="160">DDR_NCS0</text>
<text x="193" y="158.7">DDR_A14</text>
<text x="193" y="156.2">DDR_A13</text>
<text x="165.1" y="165.1">DDR_ODT</text>
</g>
<g font-size="2.1" fill="#00a0a0">
<text x="77.7" y="55.5">U?A1D</text>
<text x="96.4" y="55.5">A10S</text>
<text x="215.1" y="72.1">U1B</text>
<text x="224.8" y="72.1">H5TQ4G63AFR</text>
</g>
<g font-size="2.1" fill="#a00000">
<text x="235.3" y="54.4">DDR_CLK</text>
<text x="265.1" y="54.4">DDR_NCLK</text>
<text x="143.2" y="175">DDR_SVREF</text>
<text x="179.9" y="185.4">File: DDR.sch</text>
<text x="179.9" y="191.5">Title:</text>
<text x="179.9" y="188.4">Sheet: /DDR/</text>
<text x="179.9" y="197.6">KiCad E.D.A.</text>
<text x="179.9" y="194.5">Size: A4</text>
<text x="201.2" y="194.5">Date: 27 feb 2014</text>
<text x="264.2" y="194.5">Rev:</text>
<text x="264.2" y="197.6">Id: 2/5</text>
</g>
<g font-size="1.8" fill="#a00000">
<text x="37.3" y="11.9">1</text>
<text x="92.7" y="11.9">2</text>
<text x="148" y="11.9">3</text>
<text x="203.3" y="11.9">4</text>
<text x="258.6" y="11.9">5</text>
<text x="10.4" y="42.7">A</text>
<text x="285.3" y="42.7">A</text>
<text x="49.7" y="58.4">K1</text>
<text x="133.6" y="58.4">V7</text>
<text x="49.7" y="61">U2</text>
<text x="49.8" y="63.5">J2</text>
<text x="133.5" y="61">R4</text>
<text x="133.5" y="63.5">U8</text>
<text x="49.5" y="71.1">W1</text>
<text x="49.7" y="66">V1</text>
<text x="49.8" y="68.6">J3</text>
<text x="133.5" y="66">U7</text>
<text x="133.6" y="68.6">P3</text>
<text x="133.6" y="71.1">V8</text>
<text x="49.7" y="76.2">V2</text>
<text x="49.8" y="73.7">J1</text>
<text x="133" y="76.2">V10</text>
<text x="133.5" y="73.7">R3</text>
<text x="211.7" y="74.9">E3</text>
<text x="211.7" y="77.5">F7</text>
<text x="242" y="74.9">M2</text>
<text x="242.1" y="77.5">N8</text>
<text x="49.6" y="81.3">M1</text>
<text x="49.7" y="83.8">U1</text>
<text x="49.8" y="78.7">T1</text>
<text x="133.4" y="83.8">M3</text>
<text x="133.6" y="81.3">V9</text>
<text x="133.6" y="78.7">T3</text>
<text x="211.7" y="80">F2</text>
<text x="211.7" y="82.5">F8</text>
<text x="242" y="80">M3</text>
<text x="49.7" y="86.4">K2</text>
<text x="49.7" y="88.9">R2</text>
<text x="133.6" y="88.9">P4</text>
<text x="133.6" y="86.4">T4</text>
<text x="211.6" y="85.1">H3</text>
<text x="211.6" y="87.6">H8</text>
<text x="242.2" y="87.6">L2</text>
<text x="242.2" y="85.1">T2</text>
<text x="49.8" y="91.4">L1</text>
<text x="49.8" y="94">T2</text>
<text x="133.5" y="94">U3</text>
<text x="133.5" y="91.4">U9</text>
<text x="211.6" y="90.2">G2</text>
<text x="211.6" y="92.7">H7</text>
<text x="242.1" y="92.7">K3</text>
<text x="242.2" y="90.2">L3</text>
<text x="242.2" y="95.2">J3</text>
<text x="49.2" y="101.6">Y11</text>
<text x="49.5" y="99.1">W4</text>
<text x="49.8" y="96.5">L2</text>
<text x="133.5" y="101.6">U6</text>
<text x="211.6" y="100.3">C3</text>
<text x="211.6" y="97.8">D7</text>
<text x="242.2" y="100.3">J7</text>
<text x="10.4" y="105.9">B</text>
<text x="49.2" y="106.7">V12</text>
<text x="49.7" y="104.1">Y3</text>
<text x="133.5" y="104.1">N3</text>
<text x="133.6" y="106.7">V6</text>
<text x="211.6" y="105.4">C2</text>
<text x="211.6" y="107.9">A7</text>
<text x="211.6" y="102.9">C8</text>
<text x="242.1" y="102.9">K7</text>
<text x="242.1" y="105.4">K9</text>
<text x="285.3" y="105.9">B</text>
<text x="49" y="111.8">W12</text>
<text x="49.7" y="109.2">Y2</text>
<text x="133.3" y="109.2">W2</text>
<text x="133.6" y="111.8">Y1</text>
<text x="211.6" y="110.5">A2</text>
<text x="211.6" y="113">B8</text>
<text x="242.1" y="110.5">D3</text>
<text x="242.1" y="113">E7</text>
<text x="49.2" y="116.8">Y12</text>
<text x="49.5" y="114.3">W3</text>
<text x="49.7" y="119.4">Y8</text>
<text x="133" y="119.4">U10</text>
<text x="133.5" y="116.8">U5</text>
<text x="133.6" y="114.3">L3</text>
<text x="211.6" y="115.6">A3</text>
<text x="242.1" y="118.1">C7</text>
<text x="49.2" y="124.5">Y10</text>
<text x="49.5" y="121.9">W6</text>
<text x="133.5" y="124.5">U4</text>
<text x="133.6" y="121.9">V4</text>
<text x="211.6" y="123.2">N3</text>
<text x="211.7" y="125.7">P7</text>
<text x="242.1" y="120.6">B7</text>
<text x="242.2" y="125.7">F3</text>
<text x="49" y="129.5">W10</text>
<text x="49.7" y="127">Y4</text>
<text x="133.6" y="129.5">P1</text>
<text x="133.6" y="127">V3</text>
<text x="211.6" y="130.8">N2</text>
<text x="211.7" y="128.3">P3</text>
<text x="242" y="128.3">G3</text>
<text x="49" y="134.6">W11</text>
<text x="49.5" y="132.1">W5</text>
<text x="49.7" y="137.2">Y5</text>
<text x="133.3" y="134.6">W8</text>
<text x="133.4" y="132.1">M2</text>
<text x="133.6" y="137.2">Y6</text>
<text x="211.7" y="135.9">P2</text>
<text x="211.7" y="133.3">P8</text>
<text x="242.1" y="133.3">K1</text>
<text x="133.5" y="139.7">N1</text>
<text x="133.5" y="142.2">N2</text>
<text x="211.6" y="141">R2</text>
<text x="211.6" y="138.4">R8</text>
<text x="211.7" y="143.5">T8</text>
<text x="242.2" y="138.4">L8</text>
<text x="133.3" y="149.9">W7</text>
<text x="133.5" y="147.3">R1</text>
<text x="133.6" y="144.8">P2</text>
<text x="211.6" y="146">R3</text>
<text x="211.7" y="148.6">L7</text>
<text x="242.2" y="148.6">J1</text>
<text x="133.3" y="154.9">W9</text>
<text x="133.6" y="152.4">Y7</text>
<text x="211.6" y="153.7">N7</text>
<text x="211.6" y="151.1">R7</text>
<text x="242.2" y="153.7">L1</text>
<text x="242.2" y="151.1">J9</text>
<text x="133.6" y="160">V5</text>
<text x="133.6" y="157.5">Y9</text>
<text x="211.7" y="156.2">T3</text>
<text x="211.7" y="158.7">T7</text>
<text x="242" y="158.7">M7</text>
<text x="242.2" y="156.2">L9</text>
<text x="133" y="165.1">V11</text>
<text x="133.4" y="167.6">M4</text>
<text x="133.5" y="162.6">N4</text>
<text x="10.4" y="169.1">C</text>
<text x="133.5" y="170.2">K3</text>
<text x="133.6" y="172.7">L4</text>
<text x="285.3" y="169.1">C</text>
<text x="133" y="175.3">U11</text>
<text x="37.3" y="199.8">1</text>
<text x="92.7" y="199.8">2</text>
<text x="148" y="199.8">3</text>
<text x="203.3" y="199.8">4</text>
<text x="258.6" y="199.8">5</text>
</g>
<g font-size="1.8" fill="#00a0a0">
<text x="249.3" y="53">C95</text>
<text x="54.4" y="59.3">SDQ0/DDR2_D6/DDR3_D0</text>
<text x="109.2" y="59.3">SA0/DDR2_BA1/DDR3_A0</text>
<text x="260.4" y="55.6">NA</text>
<text x="54.4" y="64.4">SDQ2/DDR2_D1/DDR3_D2</text>
<text x="54.4" y="61.8">SDQ1/DDR2_D7/DDR3_D1</text>
<text x="110.5" y="61.8">SA1/DDR2_A2/DDR3_A1</text>
<text x="110.5" y="64.4">SA2/DDR2_A1/DDR3_A2</text>
<text x="54.4" y="66.9">SDQ3/DDR2_D0/DDR3_D3</text>
<text x="54.4" y="69.5">SDQ4/DDR2_D4/DDR3_D4</text>
<text x="109.2" y="66.9">SA3/DDR2_BA0/DDR3_A3</text>
<text x="110.5" y="69.5">SA4/DDR2_A0/DDR3_A4</text>
<text x="54.4" y="74.5">SDQ6/DDR2_D3/DDR3_D6</text>
<text x="54.4" y="72">SDQ5/DDR2_D5/DDR3_D5</text>
<text x="54.4" y="77.1">SDQ7/DDR2_D2/DDR3_D7</text>
<text x="109.6" y="72">SA5/DDR2_A10/DDR3_A5</text>
<text x="110.5" y="74.5">SA6/DDR2_A4/DDR3_A6</text>
<text x="110.5" y="77.1">SA7/DDR2_A7/DDR3_A7</text>
<text x="215.6" y="75.8">DQL0</text>
<text x="236.8" y="75.8">BA0</text>
<text x="54.4" y="82.2">SDQ9/DDR2_D11/DDR3_D9</text>
<text x="54.4" y="79.6">SDQ8/DDR2_D8/DDR3_D8</text>
<text x="110.5" y="79.6">SA8/DDR2_A6/DDR3_A8</text>
<text x="110.5" y="82.2">SA9/DDR2_A3/DDR3_A9</text>
<text x="215.6" y="80.9">DQL2</text>
<text x="215.6" y="78.4">DQL1</text>
<text x="215.6" y="83.4">DQL3</text>
<text x="236.8" y="80.9">BA2</text>
<text x="236.8" y="78.4">BA1</text>
<text x="54.4" y="84.7">SDQ10/DDR2_D13/DDR3_D10</text>
<text x="54.4" y="87.2">SDQ11/DDR2_D12/DDR3_D11</text>
<text x="54.4" y="89.8">SDQ12/DDR2_D15/DDR3_D12</text>
<text x="107.1" y="84.7">SA10/DDR2_RAS/DDR3_A10</text>
<text x="107.1" y="89.8">SA12/DDR2_CAS/DDR3_A12</text>
<text x="108.6" y="87.2">SA11/DDR2_A8/DDR3_A11</text>
<text x="215.6" y="86">DQL4</text>
<text x="215.6" y="88.5">DQL5</text>
<text x="233.3" y="86">nRESET</text>
<text x="236.8" y="88.5">nCS</text>
<text x="54.4" y="92.3">SDQ13/DDR2_D9/DDR3_D13</text>
<text x="54.4" y="94.9">SDQ14/DDR2_D10/DDR3_D14</text>
<text x="107.6" y="94.9">SA14/DDR2_A14/DDR3_A14</text>
<text x="108.6" y="92.3">SA13/DDR2_A5/DDR3_A13</text>
<text x="215.6" y="91.1">DQL6</text>
<text x="215.6" y="93.6">DQL7</text>
<text x="235.5" y="93.6">nCAS</text>
<text x="236.3" y="91.1">nWE</text>
<text x="54.4" y="97.4">SDQ15/DDR2_D14/DDR3_D15</text>
<text x="54.4" y="99.9">SDQ16/DDR2_D22/DDR3_D16</text>
<text x="215.6" y="101.2">DQU1</text>
<text x="215.6" y="98.7">DQU0</text>
<text x="235.5" y="96.1">nRAS</text>
<text x="237.7" y="101.2">CK</text>
<text x="54.4" y="105">SDQ18/DDR2_D17/DDR3_D18</text>
<text x="54.4" y="102.5">SDQ17/DDR2_D23/DDR3_D17</text>
<text x="54.4" y="107.6">SDQ19/DDR2_D16/DDR3_D19</text>
<text x="106.7" y="102.5">SBA0/DDR2_BA2/DDR3_BA0</text>
<text x="106.8" y="105">SBA1/DDR2_CS0/DDR3_BA1</text>
<text x="107.4" y="107.6">SBA2/DDR2_WE/DDR3_BA2</text>
<text x="215.6" y="106.3">DQU3</text>
<text x="215.6" y="103.8">DQU2</text>
<text x="236.6" y="106.3">CKE</text>
<text x="236.7" y="103.8">nCK</text>
<text x="54.4" y="110.1">SDQ20/DDR2_D20/DDR3_D20</text>
<text x="54.4" y="112.6">SDQ21/DDR2_D21/DDR3_D21</text>
<text x="102.9" y="112.6">SCK_N/DDR2_CK_N/DDR3_CK_N</text>
<text x="109.7" y="110.1">SCK/DDR2_CK/DDR3_CK</text>
<text x="153.3" y="112.7">R11</text>
<text x="153.3" y="110.2">R10</text>
<text x="159.1" y="112.7">22</text>
<text x="159.1" y="110.2">22</text>
<text x="215.6" y="111.4">DQU5</text>
<text x="215.6" y="108.8">DQU4</text>
<text x="215.6" y="113.9">DQU6</text>
<text x="236.2" y="111.4">DMU</text>
<text x="236.4" y="113.9">DML</text>
<text x="54.4" y="115.2">SDQ22/DDR2_D19/DDR3_D22</text>
<text x="54.4" y="117.7">SDQ23/DDR2_D18/DDR3_D23</text>
<text x="103.1" y="115.2">SCKE0/DDR2_ODT0/DDR3_CKE0</text>
<text x="103.1" y="117.7">SCKE1/DDR2_CKE1/DDR3_CKE1</text>
<text x="215.6" y="116.5">DQU7</text>
<text x="235.2" y="119">DQSU</text>
<text x="54.4" y="122.8">SDQ25/DDR2_D27/DDR3_D25</text>
<text x="54.4" y="120.3">SDQ24/DDR2_D24/DDR3_D24</text>
<text x="54.4" y="125.3">SDQ26/DDR2_D29/DDR3_D26</text>
<text x="106.6" y="125.3">SRAS/DDR2_A11/DDR3_RAS</text>
<text x="106.6" y="122.8">SCAS/DDR2_A13/DDR3_CAS</text>
<text x="108" y="120.3">SRST/DDR2_A9/DDR3_RST</text>
<text x="215.6" y="124.1">A0</text>
<text x="233.9" y="121.5">NDQSU</text>
<text x="54.4" y="127.9">SDQ27/DDR2_D28/DDR3_D27</text>
<text x="54.4" y="130.4">SDQ28/DDR2_D31/DDR3_D28</text>
<text x="105.7" y="130.4">SDQM0/DDR2_DM0/DDR_DM0</text>
<text x="106.9" y="127.9">SWE/DDR2_CKE0/DDR3_WE</text>
<text x="215.6" y="131.7">A3</text>
<text x="215.6" y="129.2">A2</text>
<text x="215.6" y="126.6">A1</text>
<text x="234.1" y="129.2">NDQSL</text>
<text x="235.4" y="126.6">DQSL</text>
<text x="54.4" y="133">SDQ29/DDR2_D25/DDR3_D29</text>
<text x="54.4" y="135.5">SDQ30/DDR2_D26/DDR3_D30</text>
<text x="104.7" y="133">SDQM1/DDR2_DM1/DDR3_DM1</text>
<text x="104.7" y="135.5">SDQM2/DDR2_DM2/DDR3_DM2</text>
<text x="215.6" y="136.8">A5</text>
<text x="215.6" y="134.2">A4</text>
<text x="236.6" y="134.2">ODT</text>
<text x="252.4" y="136.8">R12</text>
<text x="54.4" y="138">SDQ31/DDR2_D30/DDR3_D31</text>
<text x="96.1" y="143.1">SDQS0_N/DDR2_DQS0_N/DDR3_DQS0_N</text>
<text x="102.8" y="140.6">SDQS0/DDR2_DQS0/DDR3_DQS0</text>
<text x="104.7" y="138">SDQM3/DDR2_DM3/DDR3_DM3</text>
<text x="215.6" y="141.9">A7</text>
<text x="215.6" y="139.3">A6</text>
<text x="237.8" y="139.3">ZQ</text>
<text x="255.1" y="139.4">237</text>
<text x="96.1" y="148.2">SDQS1_N/DDR2_DQS1_N/DDR3_DQS1_N</text>
<text x="102.8" y="145.7">SDQS1/DDR2_DQS1/DDR3_DQS1</text>
<text x="215.6" y="146.9">A9</text>
<text x="215.6" y="149.5">A10/AP</text>
<text x="215.6" y="144.4">A8</text>
<text x="237.7" y="149.5">NC</text>
<text x="96.1" y="153.3">SDQS2_N/DDR2_DQS2_N/DDR3_DQS2_N</text>
<text x="102.8" y="150.7">SDQS2/DDR2_DQS2/DDR3_DQS2</text>
<text x="102.8" y="155.8">SDQS3/DDR2_DQS3/DDR3_DQS3</text>
<text x="215.6" y="154.6">A12/nBC</text>
<text x="215.6" y="152">A11</text>
<text x="237.7" y="154.6">NC</text>
<text x="237.7" y="152">NC</text>
<text x="96.1" y="158.4">SDQS3_N/DDR2_DQS3_N/DDR3_DQS3_N</text>
<text x="108" y="160.9">SCS0/DDR2_CS0/DDR_CS0</text>
<text x="215.6" y="157.1">A13</text>
<text x="215.6" y="159.6">A14</text>
<text x="237.7" y="159.6">NC</text>
<text x="237.7" y="157.1">NC</text>
<text x="104.6" y="166">SODT0/DDR2_A12/DDR3_ODT0</text>
<text x="108" y="163.4">SCS1/DDR2_CS1/DDR_CS1</text>
<text x="103.1" y="168.5">SODT1/DDR2_ODT1/DDR3_ODT1</text>
<text x="124.2" y="173.6">SVREF0</text>
<text x="127.3" y="171.1">DZQ</text>
<text x="144.9" y="168.6">R9</text>
<text x="147.1" y="171.1">237</text>
<text x="124.2" y="176.1">SVREF1</text>
<text x="142.6" y="178.8">C93</text>
<text x="142.6" y="185.1">C94</text>
<text x="150.7" y="181.3">100nF</text>
<text x="150.7" y="187.6">100nF</text>
</g>
<g font-size="1.8" fill="#00f">
<text x="245.3" y="97.8">100 Ohm</text>
<text x="143.7" y="116.8">100 Ohm</text>
<text x="246.5" y="115.6">100 Ohm</text>
<text x="152.6" y="137.2">100 Ohm</text>
</g>
</svg>
